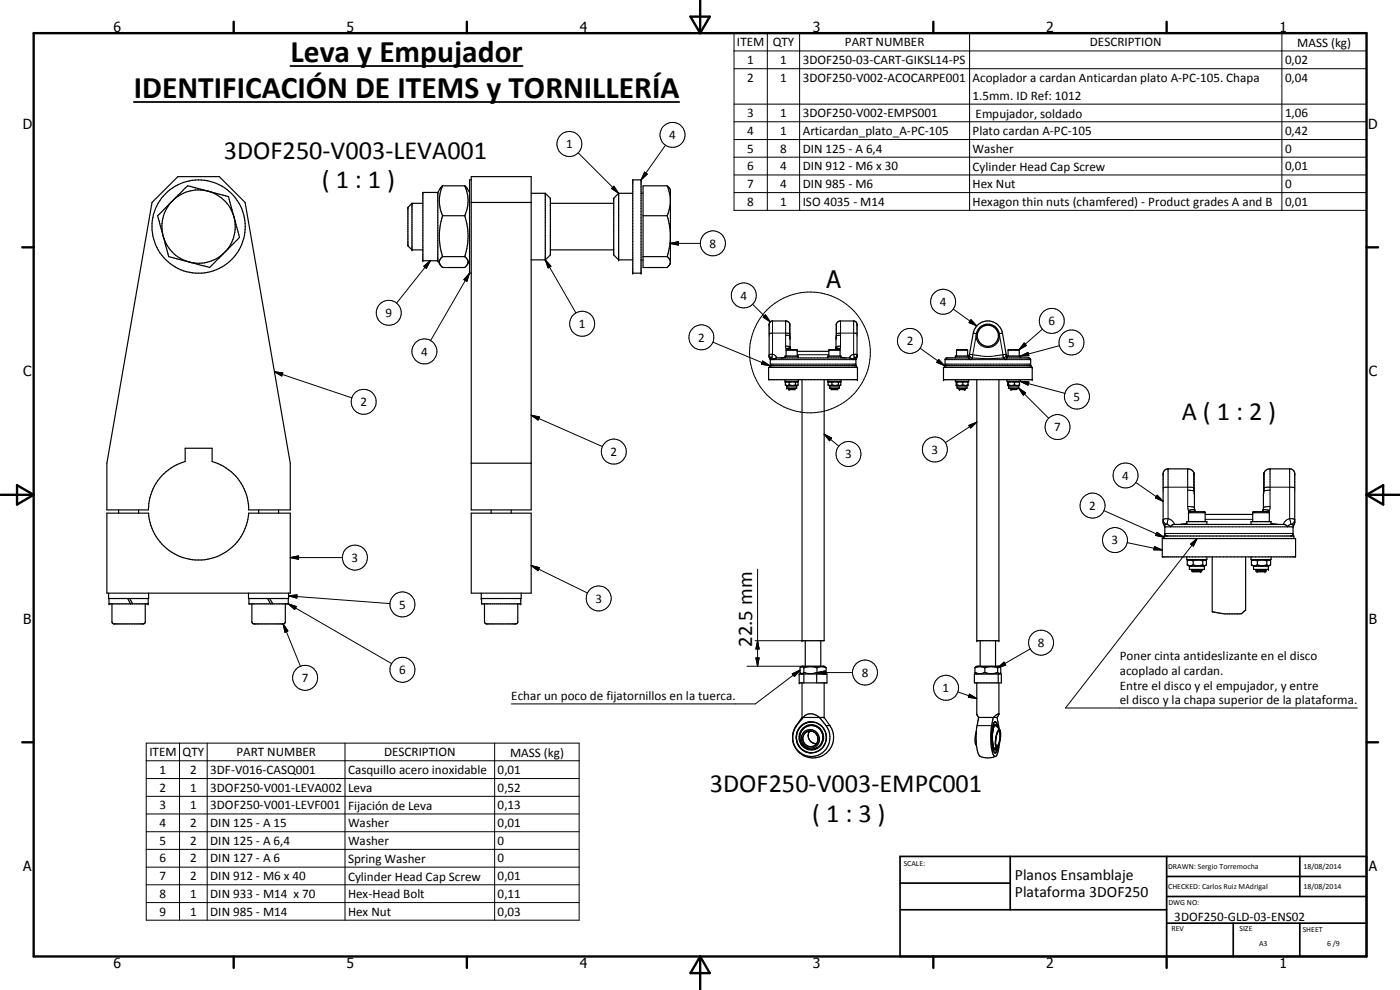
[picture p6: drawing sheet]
<svg xmlns="http://www.w3.org/2000/svg" width="420mm" height="297mm" viewBox="0 0 420 297" stroke-linecap="round" stroke-linejoin="round" font-family="sans-serif">
<g fill="none" stroke="#000" stroke-width=".35">
<path d="M52.4 59.7l-1.1 1.1M61.7 57.2l1.4 .3M61.7 57.1l-5.4-1.3-3.9 3.9M61.7 57.2a11.1 11.1 0 0 0-9.3 2.5M63.1 57.5l5.5 1.5 1.4 5.4M63.1 57.6a11.2 11.2 0 0 1 6.9 6.8M131.4 57.7h-4.5v20.5h4.5M131.4 57.7v20.5M132.8 55.8h6.7M132.8 55.8a10.7 10.7 0 0 0 0 8.9M132.8 55.8l-1.4 1.9M139.5 55.8l1.4 1.9"/>
<path d="M139.5 55.8a10.7 10.7 0 0 1 0 8.9M141.4 53h18v100h-18zM141.4 54h-.5v28h.5M159.4 58h4.2M163.6 58l1.6 1.5v17l-1.6 1.5M163.6 58v20M185.7 58h4.2M185.7 58l-1.5 1.5v17l1.5 1.5M185.7 58v20M189.9 54h2.5v28h-2.5zM192.4 58h.6M200.2 55.8h-7.2v24.5h7.2l1-1.5"/>
<path d="M200.2 55.8l1 1.2v22l-.2 .4M200.2 55.8l1 3.9M45.6 60.7l7.8-7.7h12.4l7.8 7.7 13.5 78.3v14h-12.5a15 15 0 0 0-10.9-14.5v-4h-8.1v4a15.1 15.1 0 0 0-11.1 14.5h-12.4v-14zM49 70.9l1.6 6.1 5.4 1.4M49 70.9a11.1 11.1 0 0 0 7 7.5M51.3 60.7l-4 4 1.7 6.2M51.3 60.8a11 11 0 0 0-2.3 10.1M51.8 60.2l-.5 .5M56 78.4l.8 .2M56.8 78.6l.7 .2M67.4 75.7l-4.5 4.6-6.1-1.7M67.4 75.7a11 11 0 0 1-9.9 3.1"/>
<path d="M67.9 75.2l-.5 .5M70 64.4l1.9 6.8-4 4M70.2 65.1a11.2 11.2 0 0 1-2.3 10.1M123.6 61v14M123.6 61l-1.2 1.2v11.6l1.2 1.2M123.6 75h3.3M123.6 61h3.3M131.4 78.2l.7 1.2M132.8 64.7h6.7M132.8 77h6.7M132.8 77a1.81 1.81 0 0 0-.7 2.4M132.8 64.7a19.6 19.6 0 0 0 0 12.3"/>
<path d="M139.5 77l.1 .1a1.83 1.83 0 0 1-.1 3.2h-6.7l-.7-.9M139.5 64.7a19.1 19.1 0 0 1 0 12.3M140.9 78.2l-.7 1.2M141.4 60.7h18M159.4 78h4.2M165.2 75h19M165.2 61h19M185.7 78h4.2M192.4 78h.6M193 64.7h7.2M193 77h7.2M200.2 77l1 1.4"/>
<path d="M200.2 64.7l.6 2.4 .4 3M201.2 71.6l-.4 3-.6 2.4M201.2 60.7l-.4 2.2-.6 1.8M230.7 110.2h26.6v3.7h-26.6zM231 110.2v-.5h26v.5M232.3 107.9l.8-.5h21.9l.7 .5M235.6 107.4v-.6h4v.6M235.6 113.9v.5h4v-.5M235.6 107.2l-1 .2M235.7 114.7h1.1M235.7 115.5l.6 .2 .5-.2M235.7 115.5l.4 .3"/>
<path d="M235.7 114.7v.8M235.9 106.8l.1-1.9h3.2l.1 1.9M236.1 115.8v.7h3v-.7M236.1 115.8h3M236.1 114.4l-.4 .3M236.6 116.7h2M236.6 116.7l.2 .2h1.6l.2-.2M236.6 116.5v.2M236.8 114.7h1.9M236.8 115.5l1 .2 .9-.2M236.8 114.7v.8M237.1 104.4v.5"/>
<path d="M237.1 104.4l-1.2 .2M237.1 104.4v.1M237.1 104.5h.1M237.2 104.5l-.3-7.6-.9-.6h-4.4l-.4 .2-.4 .8v9.7l.4 .7v1.6l.4 .4M237.2 104.5l.2 .4M238.6 116.5v.2M238.7 115.5l.7 .1M238.7 114.7v.8M239.1 114.4l.3 .2M239.3 105.4h9.4M239.4 114.6l-.7 .1M239.4 114.6v1"/>
<path d="M239.4 115.6l-.3 .2M240.7 113.9v78.3h6.6v-78.3M248.4 107.4v-.6h4v.6M248.4 113.9v.5h4v-.5M248.5 115.5l.6 .2 .6-.2M248.5 115.5l.5 .3M248.5 114.7h1.2M248.5 114.7v.8M248.7 106.8l.2-1.9h3.1l.1 1.9M249 115.8v.7h2.9v-.7M249 115.8h2.9M249 114.4l-.5 .3"/>
<path d="M249.5 116.7h1.9M249.5 116.7l.1 .2h1.6l.2-.2M249.5 116.5v.2M249.7 115.5l.9 .2 1-.2M249.7 114.7h1.9M249.7 114.7v.8M250.9 104.5l.1-7.3 .2-.3 .8-.6 4.6 .1 .5 .4 .1 .5v9.7l-.3 .7v1.6l-.4 .4M250.9 104.5l-.3 .4M250.9 104.4l1.2 .2M250.9 104.4v.5M250.9 104.4v.1M251.4 116.5v.2"/>
<path d="M251.6 115.5l.7 .1M251.6 114.7v.8M251.9 114.4l.4 .2M252.3 114.6v1M252.3 114.6l-.7 .1M252.3 115.6l-.4 .2M252.4 107.2l1 .2M283.2 110.2h26.6v3.7h-26.6zM283.5 110.2v-.5h25.9v.5M286.7 113.9v.5h4v-.5M287.1 106.8l.1-1.9h3.1l.1 1.9M287.1 114.6h.1"/>
<path d="M287.1 114.6v1.1M287.1 115.7l.1 .1M287.1 114.6l.1 1M287.2 114.7h1.8M287.2 115.6l-.1 .1M287.2 115.5l.9 .2 .9-.2M287.2 115.8v.7h3v-.7M287.2 115.8h3M287.2 114.4l-.1 .2M287.7 116.7h2M287.7 116.7l.2 .2h1.6l.2-.2M287.7 116.5v.2"/>
<path d="M289 115.5l.7 .2 .8-.2M289 114.7v.8M289.7 116.5v.2M290.2 114.4l.3 .2v1l-.3 .2M290.5 114.6l-1.5 .1M290.5 115.5v.1M290.7 107.1v-.3h-4v.6M290.7 107.4l-6.9 .1-.2 .4v1.4l.4 .4M290.7 107.4l.6 .5M290.8 107.1l-.3 .2M290.9 106.3l1.2-6.4a4.4 4.4 0 0 1 4.4-3.6 4.4 4.4 0 0 1 4.4 3.6l1.1 6.4M290.9 106.3h.1"/>
<path d="M290.9 106.3l-.2 1.1M292.9 100.8a3.5 3.5 0 0 1 3.6-3.5 3.5 3.5 0 0 1 3.5 3.5M293.1 113.9v78.3h6.7v-78.3M302 106.3h.1M302 106.3l.2 1.1-.5 .5M302.1 107.1l.3 .2M302.2 107.4l6.9 .1 .2 .4v1.4l-.4 .4M302.2 107.1v-.3h4v.6M302.2 113.9v.5h4v-.5M302.5 106.8l.1-1.9h3.2l.1 1.9M302.5 114.6h.1M302.5 114.6v1.1"/>
<path d="M302.5 115.7l.2 .1M302.6 114.6h.1M302.6 115.6v.1M302.6 114.6l.1 .1M302.7 114.7h1.7M302.7 115.5l-.2 .2M302.7 115.5l.9 .2 .8-.2M302.7 114.7v.8M302.7 115.8v.7h3v-.7M302.7 115.8h3M302.7 114.4l-.2 .2M303.2 116.7h2"/>
<path d="M303.2 116.7l.2 .2h1.6l.2-.2M303.2 116.5v.2M304.4 114.7h1.6M304.4 115.5l.8 .2 .8-.2M304.4 114.7v.8M305.2 116.5v.2M305.7 114.4l.3 .2v1M306 115.6l-.3 .2M141.4 139h18M32.1 154h12.5a15 15 0 0 0 15 14.1 15 15 0 0 0 15-14.1h12.5v24h-55zM35.6 153v1M41.6 153v1"/>
<path d="M77.6 153v1M83.6 153v1M141.4 154h18v24h-18zM147.4 153v1M153.4 153v1M351.2 158.1l1-.7h33.2l1 .7M356.2 157.4v-.9h6v.9M356.2 157l-2 .4M356.7 156.5v-2.8l.2-.2h4.6l.2 .2v2.8M358.5 152.9v.6M358.6 153l-2 .2M358.6 153l-.3-11-.1-.4-.8-.7-1-.2h-5.8l-.9 .2-.5 .6-.1 .6v14.8l.5 1.2v2.2l.4 .4 .3 .1"/>
<path d="M358.6 153l.2 .5M361.7 154.3h14.3M375.4 157.4v-.9h6.1v.9M376 156.5v-2.8l.1-.2h4.7l.1 .3v2.7M379.1 153l1.9 .2M379.1 153l.2-11a1.96 1.96 0 0 1 1.9-1.3h5.8l.9 .2 .5 .6 .2 15.4-.5 1.2v2.2l-.4 .4-.4 .1M379.1 153l-.3 .5M379.2 152.9v.6M381.5 157l1.9 .4M32.6 178v1.6h12v-1.6M32.7 179.6v1.6h11.8v-1.6M38.3 179.6l.9 1.6"/>
<path d="M38.9 179.6l.9 1.6M74.6 178v1.6h12v-1.6M74.7 179.6v1.6h11.8v-1.6M80.3 179.6l.9 1.6M80.9 179.6l1 1.6M144.4 178v1.6h12v-1.6M144.5 179.6v1.6h11.8v-1.6M348.8 161.6h40v5.5h-40zM349.3 161.6v-.8h39v.8M356.2 167.1v.8h6v-.8M356.3 169.5l.6 .4M356.3 168.3a1.68 1.68 0 0 1 1.8 0"/>
<path d="M356.3 169.5l.7 .2 1.1-.2M356.3 168.3v1.2M356.9 169.9v1h4.5v-1M356.9 169.9h4.5M356.9 167.9l-.6 .4M357.7 171.2h3M357.7 171.2l.3 .3h2.4l.3-.3M357.7 170.9v.3M358.1 169.5l1.1 .2 1.8-.2M358.1 168.3a4.2 4.2 0 0 1 2.9 0M358.1 168.3v1.2M360.7 170.9v.3"/>
<path d="M361 169.5l.3 .2 .6-.1M361 168.3v1.2M361.4 167.9l.5 .2M361.9 168.1l-.4-.1-.5 .3M361.9 168.1l.2 .2v1.2l-.2 .1M361.9 169.6l-.5 .3M363.8 167.1v16.5l3.6 .6h4.4a2.63 2.63 0 0 0 2-1.2v-15.9M375.4 167.1v.8h6.1v-.8M375.6 169.5l.6 .2 1.1-.2M375.6 169.5l.6 .4M375.6 168.3a1.68 1.68 0 0 1 1.7 0M375.6 168.3v1.2"/>
<path d="M376.2 169.9v1h4.4v-1M376.2 169.9h4.4M376.2 167.9l-.6 .4M377 171.2h2.9M377 171.2l.3 .3h2.3l.3-.3M377 170.9v.3M377.3 169.5l1.1 .2 1.8-.2M377.3 168.3a4.1 4.1 0 0 1 2.9 0M377.3 168.3v1.2M379.9 170.9v.3M380.2 169.5l.4 .2 .6-.1M380.2 168.3v1.2"/>
<path d="M380.6 167.9l.6 .2M381.2 168.1l.1 .2v1.2l-.1 .1M381.2 168.1l-.4-.1-.6 .3M381.2 169.6l-.6 .3M33.6 181.2v5.4l.6 .6h9l.4-.4v-5.6M75.6 181.2v5.4l.6 .6 9.2-.1 .2-.5v-5.4M145.4 181.2v5.4l.6 .6 9.1-.1 .3-.3v-5.6M241.7 192.2v7.7M246.3 192.2v7.7M294.2 192.2v7.7M298.8 192.2v7.7M239.8 202.2h8.4v2.7h-8.4z"/>
<path d="M240.1 218.1a4.6 4.6 0 0 1 6.7 0 4.6 4.6 0 0 1-.4 6.6 4.6 4.6 0 0 1-6.6-.7 4.8 4.8 0 0 1 .3-5.9zM240.3 217.9a4.7 4.7 0 0 0-1 5.1 4.7 4.7 0 0 0 4.2 2.9M240.4 200.2l.3-.3h6.6l.6 .5M240.4 202l.3 .2M240.7 204.9v10.4M240.7 215.3h6.6M240.7 215.3l-1.7 2.4a6.2 6.2 0 0 0 5 9.7 6.2 6.2 0 0 0 5.1-9.7l-1.8-2.4M241.2 200.4v1.4M241.2 202.2v2.7M241.2 201.8l-.4 .3h-.4M241.2 201.8a6.3 6.3 0 0 0 4 0M241.2 200.4a.65 .65 0 0 0-1.1 0v1.4l.3 .3"/>
<path d="M241.2 200.4a5.9 5.9 0 0 1 4 0M241.5 214.8a3.8 3.8 0 0 1 5.3 1.5 6.3 6.3 0 0 1 .8 8.9 5.7 5.7 0 0 1-8.2-.1 5.7 5.7 0 0 1 .3-8.1zM241.5 218.3a3.6 3.6 0 0 0-.7 5.3M242.1 219.6a2.34 2.34 0 0 1 3.1 1 2.34 2.34 0 0 1-.8 3.1M242.9 217.7l-1.2 .5M243 219.4a2.42 2.42 0 0 0 2.1 3.7M243.2 217.7a3.5 3.5 0 0 1 3.5 4.9 3.5 3.5 0 0 1-6 .8M243.4 216.6l-2 .5-.9 .6M243.4 217.7a3.4 3.4 0 0 0-3.3 3.1M243.6 217.7l1.7 .5M245.1 202.2v2.7M245.2 201.8a3.2 3.2 0 0 0 2.7 0"/>
<path d="M245.2 200.4a2.96 2.96 0 0 1 2.7 0M245.2 200.4v1.4M245.5 218.3l1.2 1.4 .3 1.3M247.3 204.9v10.4M247.9 201.8l-.6 .4M247.9 200.4v1.4M292.4 202.2h8.1v2.7h-8.1zM292.6 201.8a3.6 3.6 0 0 0 3 0M292.6 200.4v1.4M292.6 201.8l.6 .4M292.6 200.4l1.5-.4 1.5 .4M293 219.3a5.1 5.1 0 0 0 .1 4.5"/>
<path d="M293.1 204.9v9.4l.6 1M293.7 215.3h5.5M293.7 215.3a25.1 25.1 0 0 0-.6 8.5M295.6 201.8a6 6 0 0 0 3.8 0M295.6 200.4a5.6 5.6 0 0 1 3.8 0M295.6 200.4v1.4M297.9 219.6v3.7M298.6 216.6h.2M298.7 217.7a1.85 1.85 0 0 0-.8 1.8M298.7 217.7h.2M298.7 217.7l.7 .5M298.8 216.6h-.3a5 5 0 0 0-.9 3.7l.2 3.9a1.41 1.41 0 0 0 1 1.6"/>
<path d="M298.8 216.6l.4 .7 .3 1M298.8 216.6l.7 1.6M299.1 217.9l-.3-.4h-.3a4.7 4.7 0 0 0-.7 2.8l.1 2.7a2.24 2.24 0 0 0 .8 2l.4-.4M299.2 215.3l.6 3.4M299.4 218.2a3.9 3.9 0 0 1 .6 4.3 1.88 1.88 0 0 1-1 1.9 5.1 5.1 0 0 1 .1-4.1 1.16 1.16 0 0 1 .9-1.3M299.4 200.4v1.4M299.6 202.2v2.7M299.8 219.4l-.6 .9-.3 1.1-.1 1.7 .3 .9M299.8 214.2a2.59 2.59 0 0 0-1.9 1.8l-.3 1.7a19.8 19.8 0 0 0 .4 8.6l.4 .6h.4M299.8 204.9v9.4l-.6 1M300 200.1l.3 .3v1.4a.5 .5 0 0 1-.4 .3 .5 .5 0 0 1-.5-.3M300 200.1l-.6 .3"/>
<path d="M300 200.1l-.2-.2h-6.6l-.6 .5M300 202.1l-.2 .1M240 221l.2 1.4M240.4 222.8l.2 .4M241 223.7l1.1 .8 1.7 .3M245.6 224.1l-1.6 .7M247 221.5l-.3 1.3-.9 1.1M293.1 223.8l.2 1.4a2.15 2.15 0 0 0 2.6 2.2h1.2l1.7-.5M298 223.4l.3 1.1 .4 .3M298.8 225.8l-.2 .1M298.9 224.7l-.2 .1M299 224.6l-.3 .2"/>
<path d="M299.2 225.2l-.4 .6M299.3 224.4l-.3 .2M299.5 224.2l-.3 1zM299.9 223.1l-.4 2.5-.7 1.3"/>
<circle cx="59.6" cy="68" r="14"/>
<circle cx="296.5" cy="100.8" r="3.2"/>
<circle cx="243.1" cy="221.7" r="2.75"/>
<circle cx="243.5" cy="221.3" r="3.7"/>
</g>
<g fill="#000">
<circle cx="122.4" cy="62.2" r=".18"/>
<circle cx="123.6" cy="61" r=".18"/>
<circle cx="123.6" cy="75" r=".18"/>
<circle cx="126.9" cy="78.2" r=".18"/>
<circle cx="131.4" cy="78.2" r=".18"/>
<circle cx="163.6" cy="78" r=".18"/>
<circle cx="185.7" cy="78" r=".18"/>
<circle cx="140.9" cy="82" r=".18"/>
<circle cx="189.9" cy="82" r=".18"/>
<circle cx="192.4" cy="82" r=".18"/>
<circle cx="230.8" cy="97.3" r=".18"/>
<circle cx="257.2" cy="97.3" r=".18"/>
<circle cx="230.8" cy="106.9" r=".18"/>
<circle cx="231" cy="109.7" r=".18"/>
<circle cx="235.6" cy="106.8" r=".18"/>
<circle cx="235.6" cy="114.4" r=".18"/>
<circle cx="236.1" cy="116.5" r=".18"/>
<circle cx="236.1" cy="115.8" r=".18"/>
<circle cx="236.8" cy="116.9" r=".18"/>
<circle cx="238.6" cy="116.7" r=".18"/>
<circle cx="239" cy="104.9" r=".18"/>
<circle cx="248.4" cy="106.8" r=".18"/>
<circle cx="248.4" cy="114.4" r=".18"/>
<circle cx="249.5" cy="116.7" r=".18"/>
<circle cx="250.9" cy="104.5" r=".18"/>
<circle cx="251.4" cy="116.7" r=".18"/>
<circle cx="257" cy="109.7" r=".18"/>
<circle cx="257.2" cy="106.9" r=".18"/>
<circle cx="257.3" cy="113.9" r=".18"/>
<circle cx="257.3" cy="110.2" r=".18"/>
<circle cx="283.2" cy="113.9" r=".18"/>
<circle cx="283.2" cy="110.2" r=".18"/>
<circle cx="283.5" cy="109.7" r=".18"/>
<circle cx="287.1" cy="114.6" r=".18"/>
<circle cx="287.9" cy="116.9" r=".18"/>
<circle cx="289.5" cy="116.9" r=".18"/>
<circle cx="289.7" cy="116.7" r=".18"/>
<circle cx="290.8" cy="107.4" r=".18"/>
<circle cx="302.2" cy="107.4" r=".18"/>
<circle cx="302.5" cy="114.6" r=".18"/>
<circle cx="303.2" cy="116.7" r=".18"/>
<circle cx="303.4" cy="116.9" r=".18"/>
<circle cx="309.4" cy="109.7" r=".18"/>
<circle cx="309.8" cy="110.2" r=".18"/>
<circle cx="309.8" cy="113.9" r=".18"/>
<circle cx="349.1" cy="142.1" r=".18"/>
<circle cx="376.2" cy="153.5" r=".18"/>
<circle cx="388.6" cy="142.1" r=".18"/>
<circle cx="144.4" cy="179.6" r=".18"/>
<circle cx="349.3" cy="160.8" r=".18"/>
<circle cx="357.7" cy="171.2" r=".18"/>
<circle cx="360.4" cy="171.5" r=".18"/>
<circle cx="377" cy="171.2" r=".18"/>
<circle cx="377.3" cy="171.5" r=".18"/>
<circle cx="379.6" cy="171.5" r=".18"/>
<circle cx="379.9" cy="171.2" r=".18"/>
<circle cx="380.6" cy="170.9" r=".18"/>
<circle cx="380.6" cy="169.9" r=".18"/>
<circle cx="32.7" cy="181.2" r=".18"/>
<circle cx="44.5" cy="181.2" r=".18"/>
<circle cx="85" cy="187.2" r=".18"/>
<circle cx="156.3" cy="181.2" r=".18"/>
<circle cx="240.7" cy="192.2" r=".18"/>
<circle cx="293.1" cy="192.2" r=".18"/>
<circle cx="299.8" cy="192.2" r=".18"/>
<circle cx="239.8" cy="202.2" r=".18"/>
<circle cx="239.8" cy="204.9" r=".18"/>
<circle cx="240.7" cy="215.3" r=".18"/>
<circle cx="247.3" cy="215.3" r=".18"/>
<circle cx="299" cy="223.9" r=".18"/>
</g>
<g fill="none" stroke="#000" stroke-width=".3">
<path d="M220.3 9.9h189.8v53.2h-189.8zM220.3 15.3h189.8M230.3 9.9v53.2M240 9.9v53.2M291 9.9v53.2M384.7 9.9v53.2M220.3 20.6h189.8M220.3 31.2h189.8M220.3 36.5h189.8M173.5 45.8l12.2 12.2M183.5 56.6l.7-.7 1.5 2.1zM184.2 55.9l1.5 2.1-2.2-1.4z"/>
<path d="M193.5 51.6l.8 .6-1.9 1.8zM199.7 43.6l-7.3 10.4M220.3 41.9h189.8M220.3 47.2h189.8M220.3 52.5h189.8M220.3 57.8h189.8M127.2 79.9l1.9-1.7-1.1 2.3zM129.1 78.2l-10.1 12.7M163.6 78l1.7 1.9-.8 .5zM163.6 78l9.2 15.9M201.1 73l2.5-.5v1zM201.1 73h9.1"/>
<path d="M140.9 82l-.8 2.4-.9-.5zM140.9 82l-11.7 20.2M225.8 91.3l5.4 5.3M229.7 94.4l1.5 2.2-2.1-1.4zM231.8 96.3h.1M231.8 96.3v10M235.8 96.3h.1M235.8 96.3v8l.2 .6M237 97.1v3.7M251 97.1v3.7M252.3 96.3h.1M252.3 96.3v7.8l-.3 .8"/>
<path d="M256.2 96.3h.1M256.2 96.3v10M286.1 92.7l7 5.1M291.4 95.9l1.7 1.9-2.3-1zM292.1 99.9l.9 .2M300.9 99.9l-1 .2M312.8 98.8l-7 6.1M82.4 111.5l2.5 .4-.3 .9zM82.4 111.5l23.2 7.9M213.9 102.7l17.1 7M228.9 108.3l2.1 1.4-2.5-.4zM230.9 100.1l5.1-.2 1 .2"/>
<path d="M230.9 100.1h-.1M231.1 107.6h.1M231.2 107.9h25.7M231.2 109.3h25.7M231.6 107.4l-.5 .2M231.6 107.4l.7 .5M231.8 106.3l-1 .2 .4 .7 .4 .2M231.8 106.3l.9 .4 .4 .7M231.8 106.3l-.2 1.1M235.8 103.8l1.3 .3M235.8 100.6l1.2 .2M235.9 105.1h3.4"/>
<path d="M237 100.1h.1M237 100.8h.1M237 100.8l.1 1M239.3 106.4h9.4M248.7 105.1h3.4M251 100.8h.1M251 100.1l1-.2 5.2 .2M251 100.8l-.1 1M252.3 103.8l-1.4 .3M252.3 100.6l-1.3 .2M256.2 106.3l-.8 .4-.5 .7M256.2 106.3l1 .2-.4 .7-.4 .2"/>
<path d="M256.2 106.3l.2 1.1M256.4 107.4l.5 .2M256.4 107.4l-.7 .5M256.9 107.6h.1M257 107.6h.1M276.1 104.5l7.4 5.2M281.7 107.9l1.8 1.8-2.4-1zM283.6 107.9h25.7M283.6 109.3h25.7M287.1 105.1h3.3M291.9 107.4l4 .2 5.2-.2M291.9 107.4l-.6 .5"/>
<path d="M291.9 106.5l-1-.2 .2 .6 .8 .5M291.9 106.5l1-5.7a3.5 3.5 0 0 0 3.6 3.5 3.5 3.5 0 0 0 3.5-3.5l1 5.7M291.9 106.5a20.4 20.4 0 0 0 8.5 0h.6M291.9 106.5v.9M301 106.5l.1 .9M301.1 107.4l.6 .5M302 106.3h.1M302 106.3l-1 .2M302 106.3l-.3 .8-.6 .3M302.5 105.1h3.4M305.7 116.5l2.1 1.4-.7 .7zM305.7 116.5l9 9"/>
<path d="M306.2 114.4l2.6 .2-.3 1zM306.2 106.8l2.3-1.1 .3 1zM306.2 114.4l13.4 3.6M307.4 102.9l.6 .8-2.2 1.2zM318 103.7l-11.8 3.1M159.4 124.6l2.5 .5-.4 .9zM159.4 124.6l21.4 9.4M247.3 130.3l2.3 1.1-.6 .8zM247.3 130.3l4.4 3.6M290.8 127.6l2.3-.9-1.8 1.7zM293.1 126.7l-9.4 6.1M331.3 153.2l18 8"/>
<path d="M340.9 144.8l8.2 5.6M347.2 159.7l2.1 1.5-2.5-.5zM347.3 148.6l1.8 1.8-2.4-1zM349.4 157.6h.1M349.6 158.1h.1M349.6 158.1h38.5M350.2 157.4l-.8 .2M350.2 157.4l.6 .2 .4 .5M350.2 157.3v.1M350.6 155.6l-1.3 .1a.77 .77 0 0 0-.2 .8 .77 .77 0 0 0 .6 .6l.5 .3M350.6 140.7v14.9M350.6 155.6a2.63 2.63 0 0 1 1.9 1.8"/>
<path d="M350.6 155.6l-.4 1.7M356.4 140.7v11.3M356.4 152l2.1 .3M356.4 147.1l1.9 .2M356.4 152l.4 1.6M356.7 153.8h5M358.3 141.9v5.4M358.3 146.3l-.9-.1h-7.7l-.6 .2M358.3 146.4h.1M358.3 147.3h.1M358.3 147.3l.2 1.6M361.7 155.8h14.3"/>
<path d="M376 153.8h4.9M379.3 147.3h.1M379.3 146.4h.1M379.3 146.4l.9-.2h7.7l.7 .2M379.3 147.3l-.1 1.6M379.3 141.9v5.4M381.2 140.7v11.9l-.3 1M381.2 152l-2 .3M381.2 147.1l-1.9 .2M387 140.7v14.9M387 155.6l-1.1 .6-.8 1.2M387 155.6l1.3 .1a.92 .92 0 0 1 .2 1 .92 .92 0 0 1-.8 .6l-.3 .1"/>
<path d="M387 155.6l.4 1.8M387.4 157.4l.8 .2M387.4 157.4l-1 .7M388.1 158.1h.1M388.2 157.6h.1M86.6 178.8l2.5-.3v1zM86.6 178.8l30.4 2.3M87.1 167.3l2.5-.5v1zM87.1 167.3h15.7M159.4 169.7l2.5 .6-.5 .9zM159.4 169.7l16.9 8.2M227.4 170.8v29.1"/>
<path d="M338.3 162.8l10.5 2.2M346.5 164l2.3 1h-2.5zM349.6 160.1h.1M349.6 160.1h38.5M357.3 163.2l2-1.6-1.2 2.3zM359.3 161.6l-39.5 50.8h87.6M388.1 160.1h.1M85 187.2l1.4 2.1-.9 .4zM85 187.2l5.2 12.7M86.5 181.2l2.4 .8-.5 .9zM86.5 181.2l31 17.9M224.2 199.9h16.5"/>
<path d="M226.6 192.2h14.1M226.9 197.4h.9l-.4 2.5zM227.4 192.2l.4 2.5h-.9zM309.2 194.7l-9.8 5.7M237.8 202.2l2.3-1.1-1.7 1.9zM239 217.7h.1M240.1 201.1l-13.4 10.1h-73.3M240.4 218a4.5 4.5 0 0 1 6.7 .6 4.5 4.5 0 0 1-1.5 6.6 4.5 4.5 0 0 1-6.3-2.4 4.7 4.7 0 0 1 1.1-4.8zM242.1 219.6a2.33 2.33 0 0 0-.8 3.2 2.33 2.33 0 0 0 3.1 .9M243 219.4a2.4 2.4 0 0 0-.2 2.5 2.4 2.4 0 0 0 2.3 1.2M245.2 201.8l2.5-.5v1zM245.2 201.8h10.7"/>
<path d="M247.9 217.7h1.2M287.4 207.6l5.7 2M290.9 208.3l2.2 1.3-2.5-.4zM293.2 217.7h4.4M299.4 200.4l1.9-1.7 .5 .9zM299.5 218.2l-.3-.9a.52 .52 0 0 0-.5-.6 .52 .52 0 0 0-.6 .5 13.5 13.5 0 0 0 .3 8.5l.3 .1 .3-.2 .5-1.4M299.5 219.5l.4-.2 .2 .3 .1 1.8a3.6 3.6 0 0 1-1 2.7 5.4 5.4 0 0 1 .3-4.6zM299.8 219.4a4.8 4.8 0 0 1-.7 4.6M43.9 223h129.9v53.1h-129.9zM43.9 228.3h129.9M43.9 233.6h129.9M43.9 238.9h129.9"/>
<path d="M53.9 223v53.1M62.2 223v53.1M103.5 223v53.1M148.5 223v53.1M43.9 244.2h129.9M43.9 249.6h129.9M43.9 254.8h129.9M43.9 260.2h129.9M43.9 265.5h129.9M43.9 270.8h129.9"/>
<circle cx="170.9" cy="43.2" r="3.7"/>
<circle cx="201.8" cy="40.5" r="3.7"/>
<circle cx="213.9" cy="73" r="3.7"/>
<circle cx="116.7" cy="93.9" r="3.7"/>
<circle cx="174.7" cy="97.2" r="3.8"/>
<circle cx="223.2" cy="88.6" r="3.8"/>
<circle cx="283" cy="90.6" r="3.8"/>
<circle cx="315.7" cy="96.3" r="3.7"/>
<circle cx="127.4" cy="105.4" r="3.8"/>
<circle cx="210.5" cy="101.2" r="3.8"/>
<circle cx="243.1" cy="105.7" r="18.1"/>
<circle cx="273.1" cy="102.3" r="3.8"/>
<circle cx="321.6" cy="102.7" r="3.7"/>
<circle cx="323.2" cy="119" r="3.8"/>
<circle cx="109.2" cy="120.5" r="3.8"/>
<circle cx="184.2" cy="135.5" r="3.8"/>
<circle cx="254.6" cy="136.2" r="3.7"/>
<circle cx="280.6" cy="134.9" r="3.7"/>
<circle cx="317.4" cy="128.1" r="3.7"/>
<circle cx="327.9" cy="151.7" r="3.8"/>
<circle cx="337.8" cy="142.7" r="3.8"/>
<circle cx="106.5" cy="167.3" r="3.7"/>
<circle cx="179.7" cy="179.5" r="3.8"/>
<circle cx="334.6" cy="162.1" r="3.7"/>
<circle cx="120.8" cy="181.4" r="3.7"/>
<circle cx="312.5" cy="192.8" r="3.8"/>
<circle cx="91.6" cy="203.4" r="3.7"/>
<circle cx="120.8" cy="201" r="3.8"/>
<circle cx="259.6" cy="201.8" r="3.7"/>
<circle cx="283.9" cy="206.4" r="3.8"/>
<circle cx="243.2" cy="221.7" r="2.38"/>
</g>
<g fill="none" stroke="#000" stroke-width=".71">
<path d="M10.1 9.9h400v277.1h-400zM70.1 6.5v3.4M140.1 6.5v3.4M207.2 5h5.8l-2.9 4.9zM210.1 0v9.9M280.1 6.5v3.4M350.1 6.5v3.4M6.7 74.2h3.4M410.1 74.2h3.5M.1 148.5h10M5.1 145.6l5 2.9-5 2.9zM410.1 148.5h10"/>
<path d="M410.1 148.5l5-2.9v5.8zM6.7 222.7h3.4M410.1 222.7h3.5M70.1 287v3.4M140.1 287v3.4M210.1 287v10M210.1 287l2.9 5h-5.8zM280.1 287v3.4M350.1 287v3.4"/>
</g>
<path d="M270.1 257h140v30h-140zM303.2 257v16M350.1 257v30M390.1 257v12M270.1 265h33.1M270.1 273h80M350.1 277h60M350.1 269h60M350.1 263h60M370.1 277v10M390.1 277v10" fill="none" stroke="#000" stroke-width=".51"/>
<g fill="#000">
<path d="M184.2 55.9l1.5 2.1-2.2-1.4zM193.5 51.6l.8 .6-1.9 1.8zM163.6 78l1.7 1.9-.8 .5zM201.1 73l2.5-.5v1zM127.2 79.9l1.9-1.7-1.1 2.3zM140.9 82l-.8 2.4-.9-.5zM229.7 94.4l1.5 2.2-2.1-1.4zM291.4 95.9l1.7 1.9-2.3-1zM82.4 111.5l2.5 .4-.3 .9zM228.9 108.3l2.1 1.4-2.5-.4zM281.7 107.9l1.8 1.8-2.4-1zM307.4 102.9l.6 .8-2.2 1.2z"/>
<path d="M305.7 116.5l2.1 1.4-.7 .7zM306.2 106.8l2.3-1.1 .3 1zM306.2 114.4l2.6 .2-.3 1zM159.4 124.6l2.5 .5-.4 .9zM247.3 130.3l2.3 1.1-.6 .8zM290.8 127.6l2.3-.9-1.8 1.7zM347.3 148.6l1.8 1.8-2.4-1zM86.6 178.8l2.5-.3v1zM87.1 167.3l2.5-.5v1zM159.4 169.7l2.5 .6-.5 .9zM346.5 164l2.3 1h-2.5zM347.2 159.7l2.1 1.5-2.5-.5z"/>
<path d="M357.3 163.2l2-1.6-1.2 2.3zM85 187.2l1.4 2.1-.9 .4zM86.5 181.2l2.4 .8-.5 .9zM226.9 197.4h.9l-.4 2.5zM227.4 192.2l.4 2.5h-.9zM299.4 200.4l1.9-1.7 .5 .9zM237.8 202.2l2.3-1.1-1.7 1.9zM245.2 201.8l2.5-.5v1zM290.9 208.3l2.2 1.3-2.5-.4z"/>
</g>
<path d="M87.2 19.8h69.6M40.2 30.6h163.7" fill="none" stroke="#000" stroke-width=".53"/>
<g font-size="9.4">
<text x="87.2" y="18.5">Leva y Empujador</text>
<text x="40.2" y="29.3">IDENTIFICACIÓN DE ITEMS y TORNILLERÍA</text>
</g>
<g font-size="7.9">
<text x="67.2" y="47.6">3DOF250-V003-LEVA001</text>
<text x="96.6" y="56.6">( 1 : 1 )</text>
<text x="354.7" y="126.2">A ( 1 : 2 )</text>
<text x="213.1" y="237.7">3DOF250-V003-EMPC001</text>
<text x="243.8" y="246.7">( 1 : 3 )</text>
</g>
<text font-size="7.2" x="248" y="86.4">A</text>
<text font-size="6.3" x="225.8" y="194.1" transform="rotate(-90 225.8 194.1)">22.5 mm</text>
<g font-size="4.7">
<text x="304.6" y="263.9">Planos Ensamblaje</text>
<text x="304.6" y="269.3">Plataforma 3DOF250</text>
</g>
<g font-size="4.2">
<text x="34" y="9.6">6</text>
<text x="104" y="9.6">5</text>
<text x="174" y="9.6">4</text>
<text x="244" y="9.6">3</text>
<text x="314" y="9.6">2</text>
<text x="384" y="9.6">1</text>
<text x="6.8" y="38.7">D</text>
<text x="410.6" y="38.7">D</text>
<text x="7" y="112.9">C</text>
<text x="410.8" y="112.9">C</text>
<text x="7" y="187.1">B</text>
<text x="410.8" y="187.1">B</text>
<text x="7" y="261.4">A</text>
<text x="410.8" y="261.4">A</text>
<text x="34" y="290.4">6</text>
<text x="104" y="290.4">5</text>
<text x="174" y="290.4">4</text>
<text x="244" y="290.4">3</text>
<text x="314" y="290.4">2</text>
<text x="384" y="290.4">1</text>
</g>
<g font-size="3.9">
<text x="221.2" y="13.9">ITEM</text>
<text x="231.9" y="13.9">QTY</text>
<text x="253.6" y="13.9">PART NUMBER</text>
<text x="327.1" y="13.9">DESCRIPTION</text>
<text x="389.3" y="14">MASS (kg)</text>
<text x="224.3" y="19.2">1</text>
<text x="234.1" y="19.2">1</text>
<text x="240.9" y="19.2">3DOF250-03-CART-GIKSL14-PS</text>
<text x="385.6" y="19.2">0,02</text>
<text x="224.3" y="24.6">2</text>
<text x="234.1" y="24.6">1</text>
<text x="240.9" y="24.6">3DOF250-V002-ACOCARPE001</text>
<text x="291.9" y="24.6">Acoplador a cardan Anticardan plato A-PC-105. Chapa</text>
<text x="291.9" y="29.9">1.5mm. ID Ref: 1012</text>
<text x="385.6" y="24.6">0,04</text>
<text x="224.3" y="35.2">3</text>
<text x="234.1" y="35.2">1</text>
<text x="240.9" y="35.2">3DOF250-V002-EMPS001</text>
<text x="292.8" y="35.3">Empujador, soldado</text>
<text x="385.6" y="35.2">1,06</text>
<text x="200.9" y="41.7">4</text>
<text x="224.3" y="40.5">4</text>
<text x="234.1" y="40.5">1</text>
<text x="240.9" y="40.6">Articardan_plato_A-PC-105</text>
<text x="291.9" y="40.6">Plato cardan A-PC-105</text>
<text x="385.6" y="40.5">0,42</text>
<text x="169.9" y="44.5">1</text>
<text x="224.3" y="45.8">5</text>
<text x="234.1" y="45.8">8</text>
<text x="240.9" y="45.8">DIN 125 - A 6,4</text>
<text x="291.9" y="45.9">Washer</text>
<text x="385.6" y="45.8">0</text>
<text x="224.3" y="51.1">6</text>
<text x="234.1" y="51.1">4</text>
<text x="240.9" y="51.1">DIN 912 - M6 x 30</text>
<text x="291.9" y="51.2">Cylinder Head Cap Screw</text>
<text x="385.6" y="51.1">0,01</text>
<text x="224.3" y="56.4">7</text>
<text x="234.1" y="56.4">4</text>
<text x="240.9" y="56.4">DIN 985 - M6</text>
<text x="291.9" y="56.4">Hex Nut</text>
<text x="385.6" y="56.4">0</text>
<text x="224.3" y="61.8">8</text>
<text x="234.1" y="61.8">1</text>
<text x="240.9" y="61.8">ISO 4035 - M14</text>
<text x="291.9" y="61.8">Hexagon thin nuts (chamfered) - Product grades A and B</text>
<text x="385.6" y="61.8">0,01</text>
<text x="213" y="74.3">8</text>
<text x="222.2" y="89.9">4</text>
<text x="115.7" y="95.2">9</text>
<text x="282.1" y="91.8">4</text>
<text x="173.7" y="98.4">1</text>
<text x="314.7" y="97.6">6</text>
<text x="126.4" y="106.7">4</text>
<text x="209.5" y="102.5">2</text>
<text x="272.1" y="103.6">2</text>
<text x="320.6" y="104.1">5</text>
<text x="108.2" y="121.8">2</text>
<text x="322.2" y="120.3">5</text>
<text x="316.4" y="129.4">7</text>
<text x="183.2" y="136.8">2</text>
<text x="253.6" y="137.5">3</text>
<text x="279.6" y="136.1">3</text>
<text x="336.8" y="143.9">4</text>
<text x="326.9" y="153">2</text>
<text x="333.6" y="163.3">3</text>
<text x="105.5" y="168.6">3</text>
<text x="119.8" y="182.6">5</text>
<text x="178.7" y="180.8">3</text>
<text x="311.4" y="194.1">8</text>
<text x="336" y="197.9">Poner cinta antideslizante en el disco</text>
<text x="119.8" y="202.2">6</text>
<text x="258.6" y="203.1">8</text>
<text x="336" y="202.4">acoplado al cardan.</text>
<text x="90.6" y="204.6">7</text>
<text x="282.9" y="207.6">1</text>
<text x="336" y="206.9">Entre el disco y el empujador, y entre</text>
<text x="153.4" y="210.1">Echar un poco de fijatornillos en la tuerca.</text>
<text x="336" y="211.4">el disco y la chapa superior de la plataforma.</text>
<text x="44.8" y="226.9">ITEM</text>
<text x="54.8" y="226.9">QTY</text>
<text x="70.9" y="226.9">PART NUMBER</text>
<text x="115.3" y="226.9">DESCRIPTION</text>
<text x="153.1" y="227">MASS (kg)</text>
<text x="47.9" y="232.2">1</text>
<text x="57.1" y="232.2">2</text>
<text x="63.1" y="232.2">3DF-V016-CASQ001</text>
<text x="104.5" y="232.3">Casquillo acero inoxidable</text>
<text x="149.3" y="232.2">0,01</text>
<text x="47.9" y="237.5">2</text>
<text x="57.1" y="237.5">1</text>
<text x="63.1" y="237.5">3DOF250-V001-LEVA002</text>
<text x="104.5" y="237.5">Leva</text>
<text x="149.3" y="237.5">0,52</text>
<text x="47.9" y="242.9">3</text>
<text x="57.1" y="242.8">1</text>
<text x="63.1" y="242.9">3DOF250-V001-LEVF001</text>
<text x="104.5" y="243">Fijación de Leva</text>
<text x="149.3" y="242.9">0,13</text>
<text x="47.9" y="248.2">4</text>
<text x="57.1" y="248.2">2</text>
<text x="63.1" y="248.2">DIN 125 - A 15</text>
<text x="104.5" y="248.2">Washer</text>
<text x="149.3" y="248.2">0,01</text>
<text x="47.9" y="253.4">5</text>
<text x="57.1" y="253.5">2</text>
<text x="63.1" y="253.5">DIN 125 - A 6,4</text>
<text x="104.5" y="253.5">Washer</text>
<text x="149.3" y="253.5">0</text>
<text x="47.9" y="258.8">6</text>
<text x="57.1" y="258.8">2</text>
<text x="63.1" y="258.8">DIN 127 - A 6</text>
<text x="104.5" y="258.9">Spring Washer</text>
<text x="149.3" y="258.8">0</text>
<text x="47.9" y="264.1">7</text>
<text x="47.9" y="269.4">8</text>
<text x="57.1" y="264.1">2</text>
<text x="57.1" y="269.4">1</text>
<text x="63.1" y="264.1">DIN 912 - M6 x 40</text>
<text x="63.1" y="269.4">DIN 933 - M14 x 70</text>
<text x="104.5" y="264.2">Cylinder Head Cap Screw</text>
<text x="104.5" y="269.5">Hex-Head Bolt</text>
<text x="149.3" y="264.1">0,01</text>
<text x="149.3" y="269.4">0,11</text>
<text x="47.9" y="274.7">9</text>
<text x="57.1" y="274.7">1</text>
<text x="63.1" y="274.7">DIN 985 - M14</text>
<text x="104.5" y="274.7">Hex Nut</text>
<text x="149.3" y="274.7">0,03</text>
<text x="352.4" y="276.3">3DOF250-GLD-03-ENS02</text>
</g>
<g font-size="2.4">
<text x="271.2" y="259.7">SCALE:</text>
<text x="350.6" y="260.8">DRAWN: Sergio Torremocha</text>
<text x="391.2" y="260.6">18/08/2014</text>
<text x="350.6" y="266.9">CHECKED: Carlos Ruiz MAdrigal</text>
<text x="391.2" y="266.7">18/08/2014</text>
<text x="350.6" y="271.4">DWG NO:</text>
<text x="351.6" y="279.3">REV</text>
<text x="372" y="279.4">SIZE</text>
<text x="391" y="279.6">SHEET</text>
<text x="377.9" y="283.8">A3</text>
<text x="398.3" y="283.8">6 /9</text>
</g>
</svg>
